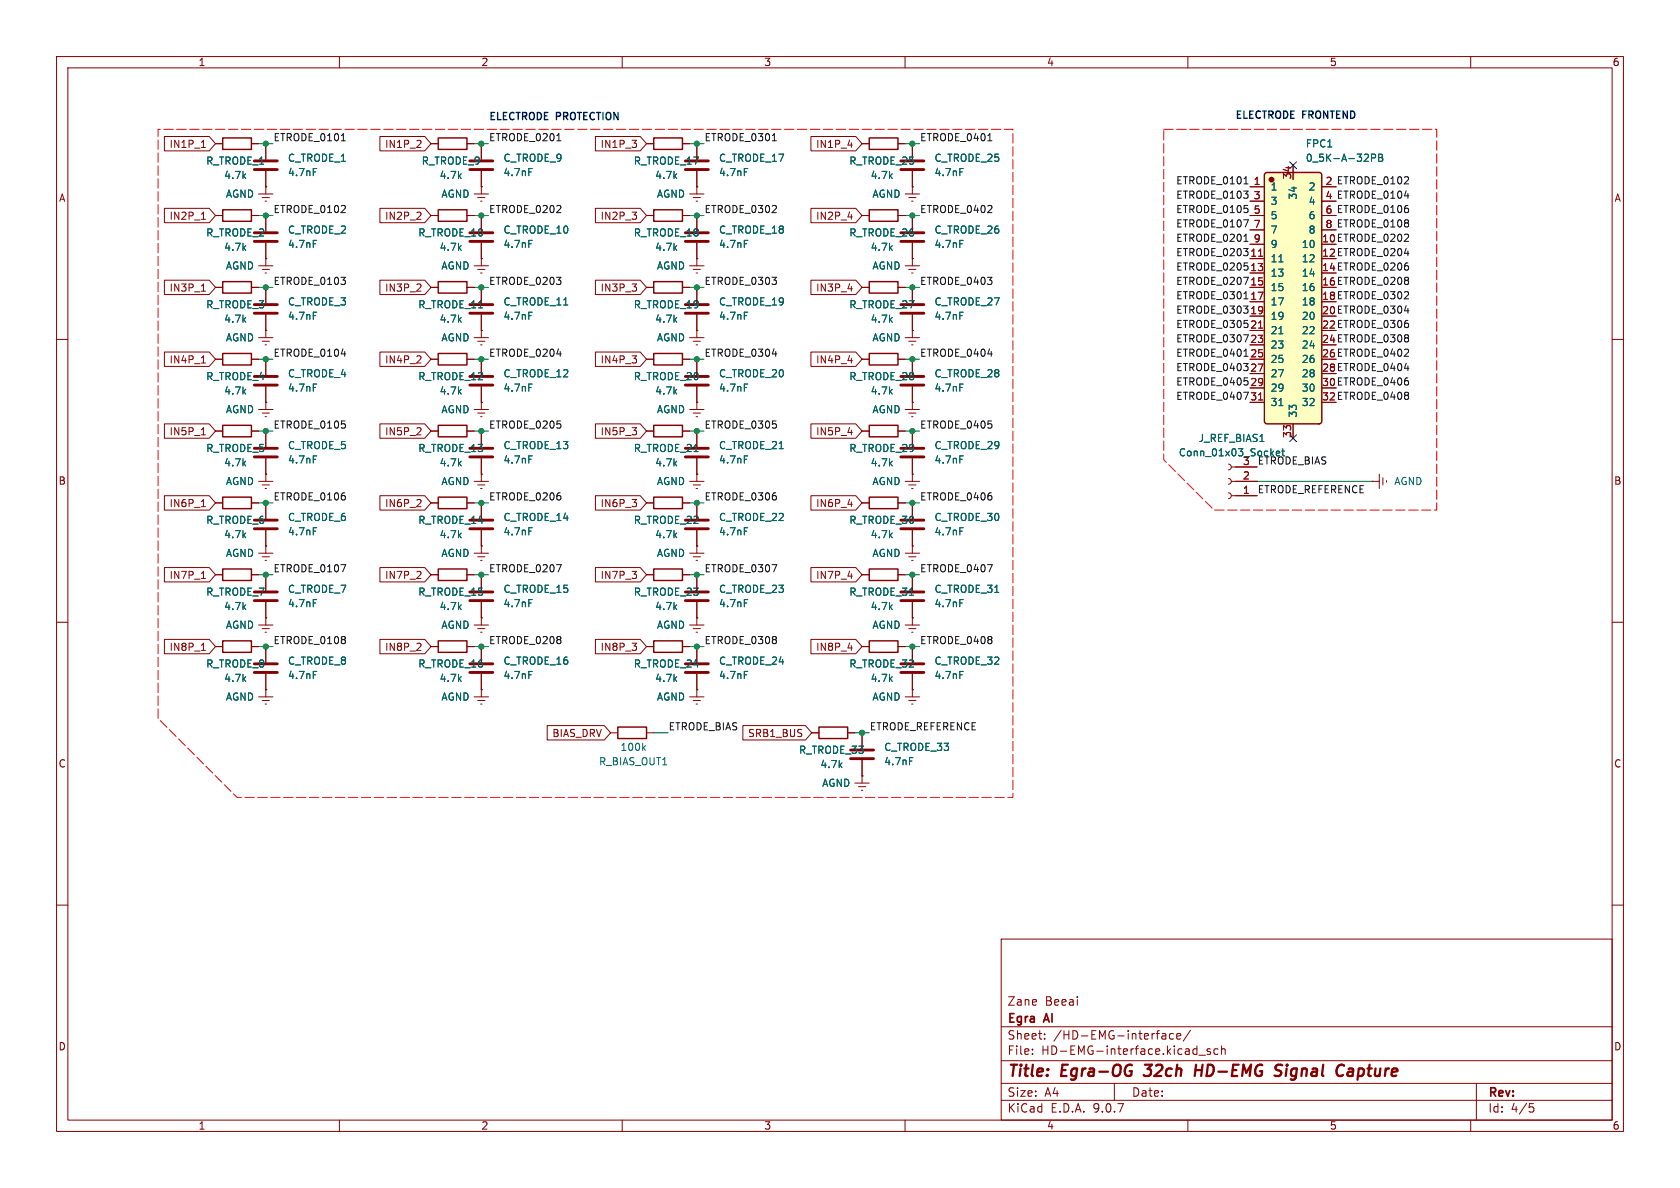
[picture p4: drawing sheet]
<svg xmlns="http://www.w3.org/2000/svg" width="297mm" height="210mm" viewBox="0 0 297 210" stroke-linecap="round" stroke-linejoin="round" font-family="sans-serif">
<g fill="none" stroke="#840000" stroke-width=".18">
<path d="M10 10h277v190h-277zM12 12h273v186h-273zM60 10v2M110 10v2M160 10v2M210 10v2M260 10v2M114.3 25.4h1.3M114.3 38.1h1.3M120.6 25.4h1.3M120.6 38.1h1.3M121.9 34.3h2.6"/>
<path d="M122.6 34.9h1.2M123.1 35.6h.2M123.2 33h.1M123.2 25.4v2.8M123.2 30.2v4.1M123.2 38.1v2.8M160 34.3h2.6M160.7 34.9h1.2M161.2 35.6h.2M161.3 33h.1M161.3 25.4v2.8M161.3 30.2v4.1"/>
<path d="M83.8 47h2.6M84.5 47.6h1.2M85 48.3h.2M85.1 45.7h.1M85.1 45.7v1.3M121.9 47h2.6M122.6 47.6h1.2M123.1 48.3h.2M123.2 45.7h.1M123.2 42.9v4.1M160 47h2.6M160.7 47.6h1.2"/>
<path d="M161.2 48.3h.2M161.3 45.7h.1M161.3 45.7v1.3M10 60h2M285 60h2M76.2 88.9h1.3M82.5 88.9h1.3M83.8 97.8h2.6M84.5 98.4h1.2M85 99.1h.2M85.1 96.5h.1M85.1 96.5v1.3"/>
<path d="M217.2 87.1l.3 .2 .2 .3-.2 .4-.3 .1M217.2 84.6l.3 .1 .2 .4-.2 .3-.3 .2M217.2 82l.3 .2 .2 .4-.2 .3-.3 .2M217.7 85.1h4.5M217.7 87.6h4.5M217.7 82.6h4.5M242.6 85.1h.1M242.6 85.1h1.2M243.8 83.8v2.6M244.5 84.5v1.2M245.1 85v.2M10 110h2"/>
<path d="M38.1 114.3h1.3M44.4 114.3h1.3M45.7 110.5h2.6M46.4 111.1h1.2M46.9 111.8h.2M47 109.2h.1M47 109.2v1.3M83.8 110.5h2.6M84.5 111.1h1.2M85 111.8h.2M85.1 109.2h.1M85.1 109.2v1.3"/>
<path d="M285 110h2M45.7 123.2h2.6M46.4 123.8h1.2M46.9 124.5h.2M47 121.9h.1M47 121.9v1.3M83.8 123.2h2.6M84.5 123.8h1.2M85 124.5h.2M85.1 121.9h.1M85.1 121.9v1.3M10 160h2"/>
<path d="M177 166h108v32h-108zM285 160h2M60 198v2M110 198v2M160 198v2M177 194.5h108M177 191.5h108M177 187.5h108M177 181.5h108M182.5 186.3v.1M182.5 185.5v.1M184.7 183.6v.1"/>
<path d="M184.7 182.8v.1M197 191.5v3M205.5 182.8h.5l.1 .9M206.1 183.1h-.5a.29 .29 0 0 0-.2 .3 .29 .29 0 0 0 .2 .3l.5-.1M207.5 182.8l-.5-.1-.3 .3v.4l.2 .2h.6M208 183.2l.7-.1v-.3l-.5-.1-.2 .2 .1 .7h.6M210 198v2M210.5 182.1l-1.3 2M212 186.5h1.1M214 185.5l-.4-.1-.2 .2 .1 .2 .5 .2v.3h-.6M215.3 185.5l-.4-.1-.3 .3v.4l.1 .2h.6M216 185.5l.2-.1 .3 .1 .1 .9"/>
<path d="M216 184.9v1.5M260 198v2M261 191.5v6.5M270.4 195.1h.7M270.5 195.7h.4l.3 .3-.2 .5-.5 .1"/>
</g>
<path d="M202.2 190l.2 .2M202.4 188.2h1.2M211.3 189.2h1.2M211.5 188.2l-.3 2M226.7 188.3a.85 .85 0 0 0-1.1 .1 .45 .45 0 0 0 .2 .8l.4 .1a.49 .49 0 0 1 .3 .5 .49 .49 0 0 1-.4 .4l-.8-.1M237.3 188.2l.3 .2M239 188.9l-.6 .1M239 189.4h-.5a.4 .4 0 0 0-.3 .4 .4 .4 0 0 0 .2 .4h.5" fill="none" stroke="#840000" stroke-width=".4"/>
<path d="M121.2 28.4h4M121.2 30h4M159.3 28.4h4M159.3 30h4M121.2 41.1h4M121.2 42.7h4" fill="none" stroke="#840000" stroke-width=".51"/>
<path d="M131.6 29.8h.6M169.7 29.8h.6M131.6 42.5h.6M226.6 79.7h.5M226.8 79.3v1.1M225.6 80.2l.6-.2v-.2h-.5l-.1 .6" fill="none" stroke="#006464" stroke-width=".18"/>
<path d="M115.6 24.4h5v2h-5zM115.6 37.1h5v2h-5zM77.5 87.9h5v2h-5zM39.4 113.3h5v2h-5z" fill="none" stroke="#840000" stroke-width=".25"/>
<path d="M223.7 30.6l.2-.1h9.3l.3 .1 .2 .3v43.5a.51 .51 0 0 1-.5 .5h-9.2l-.3-.1-.2-.3v-43.5z" fill="#ffffc2"/>
<circle cx="224.8" cy="31.8" r=".38" fill="#840000" stroke="#840000" stroke-width=".25"/>
<g fill="none" stroke="#840000" stroke-width=".25">
<path d="M39.4 24.4h5v2h-5zM39.4 37.1h5v2h-5zM77.5 24.4h5v2h-5zM77.5 37.1h5v2h-5zM153.7 37.1h5v2h-5zM153.7 24.4h5v2h-5zM223.7 30.6l.2-.1h9.3l.3 .1 .2 .3v43.5a.51 .51 0 0 1-.5 .5h-9.2l-.3-.1-.2-.3v-43.5zM39.4 49.8h5v2h-5zM77.5 49.8h5v2h-5zM115.6 49.8h5v2h-5zM153.7 49.8h5v2h-5zM39.4 75.2h5v2h-5z"/>
<path d="M39.4 62.5h5v2h-5zM77.5 75.2h5v2h-5zM77.5 62.5h5v2h-5zM115.6 75.2h5v2h-5zM115.6 62.5h5v2h-5zM153.7 75.2h5v2h-5zM153.7 62.5h5v2h-5zM39.4 87.9h5v2h-5zM115.6 87.9h5v2h-5zM153.7 87.9h5v2h-5zM39.4 100.6h5v2h-5zM77.5 100.6h5v2h-5z"/>
<path d="M77.5 113.3h5v2h-5zM115.6 113.3h5v2h-5zM115.6 100.6h5v2h-5zM153.7 100.6h5v2h-5zM153.7 113.3h5v2h-5zM109.2 128.5h5.1v2.1h-5.1zM144.8 128.5h5.1v2.1h-5.1z"/>
</g>
<g fill="none" stroke="#840000" stroke-width=".18">
<path d="M29.1 24.1h7.9l1.1 1.3-1.1 1.3h-7.9zM29.1 36.8h7.9l1.1 1.3-1.1 1.3h-7.9zM35.6 38.8h.7M35.6 26.1h.7M38.1 38.1h1.3M38.1 25.4h1.3M44.4 38.1h1.3M44.4 25.4h1.3M45.7 34.3h2.6M46.4 34.9h1.2M46.9 35.6h.2M47 33h.1"/>
<path d="M47 25.4v2.8M47 30.2v4.1M47 38.1v2.8M67.2 36.8h7.9l1.1 1.3-1.1 1.3h-7.9zM67.2 24.1h7.9l1.1 1.3-1.1 1.3h-7.9zM73.6 38.8h.8M73.6 26.1h.8M74.4 24.9v.4M74.4 37.6v.4M76.2 38.1h1.3M76.2 25.4h1.3M82.5 38.1h1.3"/>
<path d="M82.5 25.4h1.3M83.8 34.3h2.6M84.5 34.9h1.2M85 35.6h.2M85.1 33h.1M85.1 25.4v2.8M85.1 30.2v4.1M85.1 38.1v2.8M105.3 36.8h7.9l1.1 1.3-1.1 1.3h-7.9zM105.3 24.1h7.9l1.1 1.3-1.1 1.3h-7.9zM114.3 38.1h1.3M114.3 25.4h1.3"/>
<path d="M120.6 38.1h1.3M120.6 25.4h1.3M123.2 33h.1M123.2 25.4v2.8M123.2 30.2v2.8M123.2 38.1v2.8M143.4 24.1h7.9l1.1 1.3-1.1 1.3h-7.9zM143.4 36.8h7.9l1.1 1.3-1.1 1.3h-7.9zM149.9 25.6h.8M149.9 38.3h.8M152.4 38.1h1.3M152.4 25.4h1.3"/>
<path d="M158.7 38.1h1.3M158.7 25.4h1.3M161.3 33h.1M161.3 25.4v2.8M161.3 30.2v2.8M161.3 38.1v2.8M221 33h2.5M221 35.6h2.5M221 38.1h2.5M228.6 29.2v2.6M233.7 38.1h2.5M29.1 49.5h7.9l1.1 1.3-1.1 1.3h-7.9z"/>
<path d="M35.6 51.5h.7M38.1 50.8h1.3M44.4 50.8h1.3M45.7 47h2.6M45.7 59.7h2.6M46.4 47.6h1.2M46.9 48.3h.2M47 45.7h.1M47 58.4h.1M47 42.9v4.1M47 50.8v2.8M47 55.6v4.1"/>
<path d="M67.2 49.5h7.9l1.1 1.3-1.1 1.3h-7.9zM73.6 51.5h.8M74.4 50.3v.4M76.2 50.8h1.3M82.5 50.8h1.3M83.8 59.7h2.6M85.1 58.4h.1M85.1 45.7h.1M85.1 42.9v2.8M85.1 50.8v2.8M85.1 55.6v4.1M105.3 49.5h7.9l1.1 1.3-1.1 1.3h-7.9z"/>
<path d="M114.3 50.8h1.3M120.6 50.8h1.3M121.9 59.7h2.6M123.2 58.4h.1M123.2 45.7h.1M123.2 42.9v2.8M123.2 50.8v2.8M123.2 55.6v4.1M143.4 49.5h7.9l1.1 1.3-1.1 1.3h-7.9zM149.9 51h.8M152.4 50.8h1.3M158.7 50.8h1.3"/>
<path d="M160 59.7h2.6M161.3 58.4h.1M161.3 45.7h.1M161.3 42.9v2.8M161.3 50.8v2.8M161.3 55.6v4.1M221 40.6h2.5M221 43.2h2.5M221 45.7h2.5M221 48.3h2.5M221 50.8h2.5M221 53.3h2.5"/>
<path d="M221 55.9h2.5M221 58.4h2.5M233.7 40.6h2.5M29.1 62.2h7.9l1.1 1.3-1.1 1.3h-7.9zM29.1 74.9h7.9l1.1 1.3-1.1 1.3h-7.9zM35.6 76.9h.7M35.6 64.2h.7M38.1 63.5h1.3M38.1 76.2h1.3M44.4 63.5h1.3M44.4 76.2h1.3M45.7 72.4h2.6"/>
<path d="M46.4 60.3h1.2M46.4 73h1.2M46.9 61h.2M46.9 73.7h.2M47 71.1h.1M47 63.5v2.8M47 68.3v4.1M47 76.2v2.8M67.2 74.9h7.9l1.1 1.3-1.1 1.3h-7.9zM67.2 62.2h7.9l1.1 1.3-1.1 1.3h-7.9zM73.6 76.9h.8M73.6 64.2h.8"/>
<path d="M74.4 75.7v.4M74.4 63v.4M76.2 63.5h1.3M76.2 76.2h1.3M82.5 63.5h1.3M82.5 76.2h1.3M83.8 72.4h2.6M84.5 60.3h1.2M84.5 73h1.2M85 61h.2M85 73.7h.2M85.1 71.1h.1"/>
<path d="M85.1 63.5v2.8M85.1 68.3v4.1M85.1 76.2v2.8M105.3 74.9h7.9l1.1 1.3-1.1 1.3h-7.9zM105.3 62.2h7.9l1.1 1.3-1.1 1.3h-7.9zM114.3 63.5h1.3M114.3 76.2h1.3M120.6 63.5h1.3M120.6 76.2h1.3M121.9 72.4h2.6M122.6 60.3h1.2M122.6 73h1.2"/>
<path d="M123.1 61h.2M123.1 73.7h.2M123.2 71.1h.1M123.2 63.5v2.8M123.2 68.3v4.1M123.2 76.2v2.8M143.4 74.9h7.9l1.1 1.3-1.1 1.3h-7.9zM143.4 62.2h7.9l1.1 1.3-1.1 1.3h-7.9zM149.9 76.4h.8M149.9 63.7h.8M152.4 63.5h1.3M152.4 76.2h1.3"/>
<path d="M158.7 63.5h1.3M158.7 76.2h1.3M160 72.4h2.6M160.7 60.3h1.2M160.7 73h1.2M161.2 61h.2M161.2 73.7h.2M161.3 71.1h.1M161.3 63.5v2.8M161.3 68.3v4.1M161.3 76.2v2.8M221 61h2.5"/>
<path d="M221 63.5h2.5M221 66h2.5M221 68.6h2.5M221 71.1h2.5M228.6 74.9v2.6M29.1 87.6h7.9l1.1 1.3-1.1 1.3h-7.9zM35.6 89.6h.7M38.1 88.9h1.3M44.4 88.9h1.3M45.7 97.8h2.6M45.7 85.1h2.6M46.4 98.4h1.2"/>
<path d="M46.4 85.7h1.2M46.9 99.1h.2M46.9 86.4h.2M47 96.5h.1M47 83.8h.1M47 81v4.1M47 88.9v2.8M47 93.7v4.1M67.2 87.6h7.9l1.1 1.3-1.1 1.3h-7.9zM73.6 89.6h.8M74.4 88.4v.4M76.2 88.9h1.3"/>
<path d="M82.5 88.9h1.3M83.8 85.1h2.6M84.5 85.7h1.2M85 86.4h.2M85.1 83.8h.1M85.1 96.5h.1M85.1 81v4.1M85.1 88.9v2.8M85.1 93.7v2.8M105.3 87.6h7.9l1.1 1.3-1.1 1.3h-7.9zM114.3 88.9h1.3M120.6 88.9h1.3"/>
<path d="M121.9 97.8h2.6M121.9 85.1h2.6M122.6 98.4h1.2M122.6 85.7h1.2M123.1 99.1h.2M123.1 86.4h.2M123.2 96.5h.1M123.2 83.8h.1M123.2 81v4.1M123.2 88.9v2.8M123.2 93.7v4.1M143.4 87.6h7.9l1.1 1.3-1.1 1.3h-7.9z"/>
<path d="M149.9 89.1h.8M152.4 88.9h1.3M158.7 88.9h1.3M160 97.8h2.6M160 85.1h2.6M160.7 98.4h1.2M160.7 85.7h1.2M161.2 99.1h.2M161.2 86.4h.2M161.3 96.5h.1M161.3 83.8h.1M161.3 81v4.1"/>
<path d="M161.3 88.9v2.8M161.3 93.7v4.1M218.4 85.1h3.8M218.4 87.6h3.8M218.4 82.6h3.8M29.1 100.3h7.9l1.1 1.3-1.1 1.3h-7.9zM29.1 113h7.9l1.1 1.3-1.1 1.3h-7.9zM35.6 102.3h.7M35.6 115h.7M38.1 101.6h1.3M38.1 114.3h1.3M44.4 101.6h1.3"/>
<path d="M44.4 114.3h1.3M47 109.2h.1M47 101.6v2.8M47 106.4v2.8M47 114.3v2.8M47 119.1v2.8M67.2 100.3h7.9l1.1 1.3-1.1 1.3h-7.9zM67.2 113h7.9l1.1 1.3-1.1 1.3h-7.9zM73.6 102.3h.8M73.6 115h.8M74.4 101.1v.4M74.4 113.8v.4"/>
<path d="M76.2 101.6h1.3M76.2 114.3h1.3M82.5 101.6h1.3M82.5 114.3h1.3M85.1 109.2h.1M85.1 101.6v2.8M85.1 106.4v2.8M85.1 114.3v2.8M85.1 119.1v2.8M105.3 113h7.9l1.1 1.3-1.1 1.3h-7.9zM105.3 100.3h7.9l1.1 1.3-1.1 1.3h-7.9zM114.3 101.6h1.3"/>
<path d="M114.3 114.3h1.3M120.6 101.6h1.3M120.6 114.3h1.3M121.9 110.5h2.6M122.6 111.1h1.2M123.1 111.8h.2M123.2 109.2h.1M123.2 101.6v2.8M123.2 106.4v4.1M123.2 114.3v2.8M123.2 119.1v4.1M143.4 100.3h7.9l1.1 1.3-1.1 1.3h-7.9z"/>
<path d="M143.4 113h7.9l1.1 1.3-1.1 1.3h-7.9zM149.9 101.8h.8M149.9 114.5h.8M152.4 101.6h1.3M152.4 114.3h1.3M158.7 101.6h1.3M158.7 114.3h1.3M160 110.5h2.6M160.7 111.1h1.2M161.2 111.8h.2M161.3 109.2h.1M161.3 101.6v2.8"/>
<path d="M161.3 106.4v4.1M161.3 114.3v2.8M161.3 119.1v4.1M47 121.9h.1M85.1 121.9h.1M96.7 128.3h10.1l1.1 1.2-1.1 1.3h-10.1zM107.9 129.5h1.3M114.3 129.5h1.3M121.9 123.2h2.6M122.6 123.8h1.2M123.1 124.5h.2M123.2 121.9h.1"/>
<path d="M131.3 128.3h11.1l1.1 1.2-1.1 1.3h-11.1zM143.5 129.5h1.3M149.9 129.5h1.2M151.1 138.4h2.6M151.8 139.1h1.2M152.3 139.7h.2M152.4 137.2h.1M152.4 129.5v2.8M152.4 134.4v4M160 123.2h2.6M160.7 123.8h1.2M161.2 124.5h.2"/>
<path d="M161.3 121.9h.1"/>
</g>
<g fill="none" stroke="#006464" stroke-width=".18">
<path d="M55.4 29.8h.6M93.5 29.8h.6M131.6 29.8h.6M169.7 29.8h.6M242.5 27.9h.6l.1-.2-.1-.3-.6-.2v1.3M243.7 27.2h.5l.2 .3-.2 .4 .2 .1 .1 .3-.3 .2h-.5zM243.7 27.9h.5M55.4 42.5h.6M55.4 55.2h.6M93.5 42.5h.6M93.5 55.2h.6M131.6 42.5h.6"/>
<path d="M131.6 55.2h.6M169.7 42.5h.6M169.7 55.2h.6M226.1 46.3h.7M226.1 59h.7M55.4 67.9h.6M93.5 67.9h.6M131.6 67.9h.6M169.7 67.9h.6M226.1 71.7h.7M226.6 79.7h.5M226.8 79.3v1.1"/>
<path d="M55.4 93.3h.6M55.4 80.6h.6M93.5 93.3h.6M93.5 80.6h.6M131.6 93.3h.6M131.6 80.6h.6M169.7 93.3h.6M169.7 80.6h.6M225.6 80.2l.6-.2v-.2h-.5l-.1 .6M55.4 118.7h.6M55.4 106h.6M93.5 118.7h.6"/>
<path d="M93.5 106h.6M131.6 118.7h.6M131.6 106h.6M169.7 118.7h.6M169.7 106h.6M113.7 132.2l.4 .5M114.1 131.8l-.5 .5M160.8 133.9h.6"/>
</g>
<path d="M222.5 45.3h.7M222.5 58h.7M222.5 70.7h.7" fill="none" stroke="#a90000" stroke-width=".18"/>
<g fill="none" stroke="#840000" stroke-width=".51">
<path d="M45 28.4h4M45 30h4M83.1 28.4h4M83.1 30h4M45 41.1h4M45 42.7h4M45 53.8h4M45 55.4h4M83.1 41.1h4M83.1 42.7h4M83.1 53.8h4M83.1 55.4h4"/>
<path d="M121.2 53.8h4M121.2 55.4h4M159.3 41.1h4M159.3 42.7h4M159.3 53.8h4M159.3 55.4h4M45 79.2h4M45 66.5h4M45 68.1h4M83.1 79.2h4M83.1 66.5h4M83.1 68.1h4"/>
<path d="M121.2 79.2h4M121.2 66.5h4M121.2 68.1h4M159.3 79.2h4M159.3 66.5h4M159.3 68.1h4M45 91.9h4M45 93.5h4M45 80.8h4M83.1 91.9h4M83.1 93.5h4M83.1 80.8h4"/>
<path d="M121.2 91.9h4M121.2 93.5h4M121.2 80.8h4M159.3 91.9h4M159.3 93.5h4M159.3 80.8h4M45 117.3h4M45 118.9h4M45 104.6h4M45 106.2h4M83.1 117.3h4M83.1 118.9h4"/>
<path d="M83.1 104.6h4M83.1 106.2h4M121.2 117.3h4M121.2 118.9h4M121.2 104.6h4M121.2 106.2h4M159.3 117.3h4M159.3 118.9h4M159.3 104.6h4M159.3 106.2h4M150.4 132.6h4M150.4 134.1h4"/>
</g>
<path d="M205.7 22.9h48.3v67.3h-39.4l-8.9-8.9v-58.4M27.9 127v-104.1h151.2v118.1h-137.2l-14-14" fill="none" stroke="#f00" stroke-width=".18" stroke-dasharray="1.7 .6"/>
<g fill="none" stroke="#0f0f0f" stroke-width=".18">
<path d="M60.3 24.9h.8M98.4 24.9h.8M136.5 24.9h.8M174.6 24.9h.8M219.9 38.9h.8l-.5 1.2M219.9 32.5h.7M248.3 34.6h.8M219.9 49h.8l-.5 1.3M219.9 59.2h.8l-.5 1.2M219.9 52.8h.7M219.9 42.7h.7M248.3 54.9h.8"/>
<path d="M248.3 44.8h.8M60.3 62.6h.8M98.4 62.6h.8M136.5 62.6h.8M174.6 62.6h.8M219.9 69.3h.8l-.5 1.3M219.9 63h.7M248.3 65.1h.8M60.3 99.8h.8l-.5 1.3M98.4 99.8h.8l-.5 1.3M136.5 99.8h.8l-.5 1.3M174.6 99.8h.8l-.5 1.3"/>
</g>
<g fill="none" stroke="#009600" stroke-width=".18">
<path d="M45.7 25.4h2.6M45.7 38.1h2.6M83.8 25.4h2.6M83.8 38.1h2.6M121.9 25.4h2.6M121.9 38.1h2.6M160 25.4h2.6M160 38.1h2.6M45.7 50.8h2.6M83.8 50.8h2.6M121.9 50.8h2.6M160 50.8h2.6"/>
<path d="M45.7 63.5h2.6M45.7 76.2h2.6M83.8 63.5h2.6M83.8 76.2h2.6M121.9 63.5h2.6M121.9 76.2h2.6M160 63.5h2.6M160 76.2h2.6M45.7 88.9h2.6M83.8 88.9h2.6M121.9 88.9h2.6M160 88.9h2.6"/>
<path d="M222.2 85.1h20.4M45.7 114.3h2.6M45.7 101.6h2.6M83.8 114.3h2.6M83.8 101.6h2.6M121.9 114.3h2.6M121.9 101.6h2.6M160 114.3h2.6M160 101.6h2.6M115.6 129.5h2.5M151.1 129.5h2.6"/>
</g>
<path d="M228 28.6l1.2 1.2M229.2 28.6l-1.2 1.2M228 76.9l1.2 1.2M229.2 76.9l-1.2 1.2" fill="none" stroke="#000084" stroke-width=".18"/>
<g fill="#009600" stroke="#009600" stroke-width=".18">
<circle cx="123.2" cy="38.1" r=".46"/>
<circle cx="123.2" cy="50.8" r=".46"/>
<circle cx="123.2" cy="76.2" r=".46"/>
<circle cx="123.2" cy="88.9" r=".46"/>
<circle cx="161.3" cy="88.9" r=".46"/>
<circle cx="161.3" cy="76.2" r=".46"/>
<circle cx="161.3" cy="63.5" r=".46"/>
<circle cx="123.2" cy="63.5" r=".46"/>
<circle cx="161.3" cy="101.6" r=".46"/>
<circle cx="161.3" cy="114.3" r=".46"/>
<circle cx="123.2" cy="25.4" r=".46"/>
<circle cx="85.1" cy="50.8" r=".46"/>
<circle cx="85.1" cy="63.5" r=".46"/>
<circle cx="85.1" cy="25.4" r=".46"/>
<circle cx="85.1" cy="38.1" r=".46"/>
<circle cx="161.3" cy="50.8" r=".46"/>
<circle cx="161.3" cy="38.1" r=".46"/>
<circle cx="161.3" cy="25.4" r=".46"/>
<circle cx="85.1" cy="101.6" r=".46"/>
<circle cx="123.2" cy="114.3" r=".46"/>
<circle cx="85.1" cy="114.3" r=".46"/>
<circle cx="123.2" cy="101.6" r=".46"/>
<circle cx="47" cy="38.1" r=".46"/>
<circle cx="47" cy="25.4" r=".46"/>
<circle cx="47" cy="101.6" r=".46"/>
<circle cx="85.1" cy="88.9" r=".46"/>
<circle cx="47" cy="114.3" r=".46"/>
<circle cx="47" cy="88.9" r=".46"/>
<circle cx="47" cy="76.2" r=".46"/>
<circle cx="47" cy="50.8" r=".46"/>
<circle cx="47" cy="63.5" r=".46"/>
<circle cx="85.1" cy="76.2" r=".46"/>
<circle cx="152.4" cy="129.5" r=".46"/>
</g>
<g font-size="2.8" fill="#840000">
<text x="178" y="190.9">Title:</text>
<text x="187.7" y="190.9">Egra-OG</text>
<text x="203.2" y="190.9">32ch</text>
<text x="212.9" y="190.9">HD-EMG</text>
<text x="227.9" y="190.9">Signal</text>
<text x="239.5" y="190.9">Capture</text>
</g>
<g font-size="2.1" fill="#840000">
<text x="178" y="178">Zane</text>
<text x="184.7" y="178">Beeai</text>
<text x="178" y="184">Sheet:</text>
<text x="178" y="181.2">Egra</text>
<text x="184.7" y="181.2">AI</text>
<text x="186.2" y="184">/HD-EMG-interface/</text>
<text x="178" y="186.7">File:</text>
<text x="184.1" y="186.7">HD-EMG-interface.kicad_sch</text>
<text x="178" y="196.9">KiCad</text>
<text x="178" y="194.1">Size:</text>
<text x="184.7" y="194.1">A4</text>
<text x="185.7" y="196.9">E.D.A.</text>
<text x="193.3" y="196.9">9.0.7</text>
<text x="200" y="194.1">Date:</text>
<text x="263" y="194.3">Rev:</text>
<text x="263" y="196.9">Id:</text>
<text x="267.1" y="196.9">4/5</text>
</g>
<g font-size="1.8" fill="#840000">
<text x="35" y="11.9">1</text>
<text x="85" y="11.9">2</text>
<text x="135" y="11.9">3</text>
<text x="185" y="11.9">4</text>
<text x="235" y="11.9">5</text>
<text x="285" y="11.9">6</text>
<text x="29.9" y="26.4">IN1P_1</text>
<text x="68" y="26.4">IN1P_2</text>
<text x="106.1" y="26.4">IN1P_3</text>
<text x="144.2" y="26.4">IN1P_4</text>
<text x="10.3" y="35.9">A</text>
<text x="234.2" y="32.8">2 ETRODE_0102</text>
<text x="234.2" y="35.3">4 ETRODE_0104</text>
<text x="285.3" y="35.9">A</text>
<text x="29.9" y="39.1">IN2P_1</text>
<text x="68" y="39.1">IN2P_2</text>
<text x="106.1" y="39.1">IN2P_3</text>
<text x="144.2" y="39.1">IN2P_4</text>
<text x="233.6" y="42.9">10 ETRODE_0202</text>
<text x="233.6" y="45.5">12 ETRODE_0204</text>
<text x="29.9" y="51.8">IN3P_1</text>
<text x="68" y="51.8">IN3P_2</text>
<text x="106.1" y="51.8">IN3P_3</text>
<text x="144.2" y="51.8">IN3P_4</text>
<text x="233.6" y="48">14 ETRODE_0206</text>
<text x="233.6" y="50.5">16 ETRODE_0208</text>
<text x="233.6" y="53.1">18 ETRODE_0302</text>
<text x="233.6" y="55.6">20 ETRODE_0304</text>
<text x="233.6" y="58.2">22 ETRODE_0306</text>
<text x="29.9" y="64.5">IN4P_1</text>
<text x="68" y="64.5">IN4P_2</text>
<text x="106.1" y="64.5">IN4P_3</text>
<text x="144.2" y="64.5">IN4P_4</text>
<text x="233.6" y="60.7">24 ETRODE_0308</text>
<text x="233.6" y="63.2">26 ETRODE_0402</text>
<text x="233.6" y="65.8">28 ETRODE_0404</text>
<text x="233.6" y="68.3">30 ETRODE_0406</text>
<text x="233.6" y="70.9">32 ETRODE_0408</text>
<text x="29.9" y="77.2">IN5P_1</text>
<text x="68" y="77.2">IN5P_2</text>
<text x="106.1" y="77.2">IN5P_3</text>
<text x="144.2" y="77.2">IN5P_4</text>
<text x="10.3" y="85.9">B</text>
<text x="29.9" y="89.9">IN6P_1</text>
<text x="68" y="89.9">IN6P_2</text>
<text x="106.1" y="89.9">IN6P_3</text>
<text x="144.2" y="89.9">IN6P_4</text>
<text x="285.3" y="85.9">B</text>
<text x="29.9" y="102.6">IN7P_1</text>
<text x="68" y="102.6">IN7P_2</text>
<text x="106.1" y="102.6">IN7P_3</text>
<text x="144.2" y="102.6">IN7P_4</text>
<text x="29.9" y="115.3">IN8P_1</text>
<text x="68" y="115.3">IN8P_2</text>
<text x="106.1" y="115.3">IN8P_3</text>
<text x="144.2" y="115.3">IN8P_4</text>
<text x="97.5" y="130.5">BIAS_DRV</text>
<text x="132.1" y="130.5">SRB1_BUS</text>
<text x="10.3" y="135.9">C</text>
<text x="285.3" y="135.9">C</text>
<text x="10.3" y="185.9">D</text>
<text x="285.3" y="185.9">D</text>
<text x="35" y="199.9">1</text>
<text x="85" y="199.9">2</text>
<text x="135" y="199.9">3</text>
<text x="185" y="199.9">4</text>
<text x="235" y="199.9">5</text>
<text x="285" y="199.9">6</text>
</g>
<g font-size="1.8" fill="#0000c2">
<text x="86.3" y="21.6">ELECTRODE PROTECTION</text>
<text x="218.2" y="21.3">ELECTRODE FRONTEND</text>
</g>
<g font-size="1.8" fill="#006464">
<text x="36.4" y="29.3">R_TRODE_1</text>
<text x="50.8" y="28.8">C_TRODE_1</text>
<text x="74.5" y="29.3">R_TRODE_9</text>
<text x="88.9" y="28.8">C_TRODE_9</text>
<text x="111.9" y="29.3">R_TRODE_17</text>
<text x="127" y="28.8">C_TRODE_17</text>
<text x="150" y="29.3">R_TRODE_25</text>
<text x="165.1" y="28.8">C_TRODE_25</text>
<text x="230.8" y="26.3">FPC1</text>
<text x="230.8" y="28.8">0_5K-A-32PB</text>
<text x="39.5" y="31.9">4.7k</text>
<text x="39.8" y="35.2">AGND</text>
<text x="50.8" y="31.3">4.7nF</text>
<text x="77.6" y="31.9">4.7k</text>
<text x="77.9" y="35.2">AGND</text>
<text x="88.9" y="31.3">4.7nF</text>
<text x="115.7" y="31.9">4.7k</text>
<text x="116" y="35.2">AGND</text>
<text x="127" y="31.3">4.7nF</text>
<text x="153.8" y="31.9">4.7k</text>
<text x="154.1" y="35.2">AGND</text>
<text x="165.1" y="31.3">4.7nF</text>
<text x="224.5" y="33.9">1</text>
<text x="229.5" y="35.4" transform="rotate(-90 229.5 35.4)">34</text>
<text x="231.3" y="33.9">2</text>
<text x="50.8" y="41.5">C_TRODE_2</text>
<text x="88.9" y="41.5">C_TRODE_10</text>
<text x="127" y="41.5">C_TRODE_18</text>
<text x="165.1" y="41.5">C_TRODE_26</text>
<text x="224.5" y="36.4">3</text>
<text x="224.5" y="39">5</text>
<text x="224.5" y="41.5">7</text>
<text x="231.3" y="36.4">4</text>
<text x="231.3" y="39">6</text>
<text x="231.3" y="41.5">8</text>
<text x="36.4" y="42">R_TRODE_2</text>
<text x="39.5" y="44.6">4.7k</text>
<text x="39.8" y="47.9">AGND</text>
<text x="50.8" y="44">4.7nF</text>
<text x="73.8" y="42">R_TRODE_10</text>
<text x="77.6" y="44.6">4.7k</text>
<text x="77.9" y="47.9">AGND</text>
<text x="88.9" y="44">4.7nF</text>
<text x="111.9" y="42">R_TRODE_18</text>
<text x="115.7" y="44.6">4.7k</text>
<text x="116" y="47.9">AGND</text>
<text x="127" y="44">4.7nF</text>
<text x="150" y="42">R_TRODE_26</text>
<text x="153.8" y="44.6">4.7k</text>
<text x="154.1" y="47.9">AGND</text>
<text x="165.1" y="44">4.7nF</text>
<text x="224.5" y="44">9</text>
<text x="224.5" y="46.6">11</text>
<text x="230" y="44">10</text>
<text x="230" y="46.6">12</text>
<text x="224.5" y="49.1">13</text>
<text x="224.5" y="51.7">15</text>
<text x="230" y="49.1">14</text>
<text x="230" y="51.7">16</text>
<text x="36.4" y="54.7">R_TRODE_3</text>
<text x="39.5" y="57.3">4.7k</text>
<text x="50.8" y="54.2">C_TRODE_3</text>
<text x="50.8" y="56.7">4.7nF</text>
<text x="73.8" y="54.7">R_TRODE_11</text>
<text x="77.6" y="57.3">4.7k</text>
<text x="88.9" y="54.2">C_TRODE_11</text>
<text x="88.9" y="56.7">4.7nF</text>
<text x="111.9" y="54.7">R_TRODE_19</text>
<text x="115.7" y="57.3">4.7k</text>
<text x="127" y="54.2">C_TRODE_19</text>
<text x="127" y="56.7">4.7nF</text>
<text x="150" y="54.7">R_TRODE_27</text>
<text x="153.8" y="57.3">4.7k</text>
<text x="165.1" y="54.2">C_TRODE_27</text>
<text x="165.1" y="56.7">4.7nF</text>
<text x="224.5" y="54.2">17</text>
<text x="224.5" y="56.7">19</text>
<text x="224.5" y="59.3">21</text>
<text x="230" y="54.2">18</text>
<text x="230" y="56.7">20</text>
<text x="230" y="59.3">22</text>
<text x="39.8" y="60.6">AGND</text>
<text x="77.9" y="60.6">AGND</text>
<text x="116" y="60.6">AGND</text>
<text x="154.1" y="60.6">AGND</text>
<text x="224.5" y="61.8">23</text>
<text x="224.5" y="64.4">25</text>
<text x="230" y="61.8">24</text>
<text x="230" y="64.4">26</text>
<text x="36.4" y="67.4">R_TRODE_4</text>
<text x="39.5" y="70">4.7k</text>
<text x="50.8" y="66.9">C_TRODE_4</text>
<text x="50.8" y="69.4">4.7nF</text>
<text x="73.8" y="67.4">R_TRODE_12</text>
<text x="77.6" y="70">4.7k</text>
<text x="88.9" y="66.9">C_TRODE_12</text>
<text x="88.9" y="69.4">4.7nF</text>
<text x="111.9" y="67.4">R_TRODE_20</text>
<text x="115.7" y="70">4.7k</text>
<text x="127" y="66.9">C_TRODE_20</text>
<text x="127" y="69.4">4.7nF</text>
<text x="150" y="67.4">R_TRODE_28</text>
<text x="153.8" y="70">4.7k</text>
<text x="165.1" y="66.9">C_TRODE_28</text>
<text x="165.1" y="69.4">4.7nF</text>
<text x="224.5" y="66.9">27</text>
<text x="224.5" y="69.4">29</text>
<text x="224.5" y="72">31</text>
<text x="230" y="66.9">28</text>
<text x="230" y="69.4">30</text>
<text x="230" y="72">32</text>
<text x="39.8" y="73.3">AGND</text>
<text x="77.9" y="73.3">AGND</text>
<text x="116" y="73.3">AGND</text>
<text x="154.1" y="73.3">AGND</text>
<text x="229.5" y="73.9" transform="rotate(-90 229.5 73.9)">33</text>
<text x="36.4" y="80.1">R_TRODE_5</text>
<text x="39.5" y="82.7">4.7k</text>
<text x="50.8" y="79.6">C_TRODE_5</text>
<text x="50.8" y="82.1">4.7nF</text>
<text x="73.8" y="80.1">R_TRODE_13</text>
<text x="77.6" y="82.7">4.7k</text>
<text x="88.9" y="79.6">C_TRODE_13</text>
<text x="88.9" y="82.1">4.7nF</text>
<text x="111.9" y="80.1">R_TRODE_21</text>
<text x="115.7" y="82.7">4.7k</text>
<text x="127" y="79.6">C_TRODE_21</text>
<text x="127" y="82.1">4.7nF</text>
<text x="150" y="80.1">R_TRODE_29</text>
<text x="153.8" y="82.7">4.7k</text>
<text x="165.1" y="79.6">C_TRODE_29</text>
<text x="165.1" y="82.1">4.7nF</text>
<text x="208.3" y="80.9">Conn_01x03_Socket</text>
<text x="211.8" y="78.3">J_REF_BIAS1</text>
<text x="222.2" y="82.2">ETRODE_BIAS</text>
<text x="39.8" y="86">AGND</text>
<text x="77.9" y="86">AGND</text>
<text x="116" y="86">AGND</text>
<text x="154.1" y="86">AGND</text>
<text x="246.4" y="86">AGND</text>
<text x="36.4" y="92.8">R_TRODE_6</text>
<text x="39.5" y="95.4">4.7k</text>
<text x="50.8" y="92.3">C_TRODE_6</text>
<text x="50.8" y="94.8">4.7nF</text>
<text x="73.8" y="92.8">R_TRODE_14</text>
<text x="77.6" y="95.4">4.7k</text>
<text x="88.9" y="92.3">C_TRODE_14</text>
<text x="88.9" y="94.8">4.7nF</text>
<text x="111.9" y="92.8">R_TRODE_22</text>
<text x="115.7" y="95.4">4.7k</text>
<text x="127" y="92.3">C_TRODE_22</text>
<text x="127" y="94.8">4.7nF</text>
<text x="150" y="92.8">R_TRODE_30</text>
<text x="153.8" y="95.4">4.7k</text>
<text x="165.1" y="92.3">C_TRODE_30</text>
<text x="165.1" y="94.8">4.7nF</text>
<text x="39.8" y="98.7">AGND</text>
<text x="77.9" y="98.7">AGND</text>
<text x="116" y="98.7">AGND</text>
<text x="154.1" y="98.7">AGND</text>
<text x="36.4" y="105.5">R_TRODE_7</text>
<text x="50.8" y="105">C_TRODE_7</text>
<text x="50.8" y="107.5">4.7nF</text>
<text x="73.8" y="105.5">R_TRODE_15</text>
<text x="88.9" y="105">C_TRODE_15</text>
<text x="88.9" y="107.5">4.7nF</text>
<text x="111.9" y="105.5">R_TRODE_23</text>
<text x="127" y="105">C_TRODE_23</text>
<text x="127" y="107.5">4.7nF</text>
<text x="150" y="105.5">R_TRODE_31</text>
<text x="165.1" y="105">C_TRODE_31</text>
<text x="165.1" y="107.5">4.7nF</text>
<text x="39.5" y="108.1">4.7k</text>
<text x="39.8" y="111.4">AGND</text>
<text x="77.6" y="108.1">4.7k</text>
<text x="77.9" y="111.4">AGND</text>
<text x="115.7" y="108.1">4.7k</text>
<text x="116" y="111.4">AGND</text>
<text x="153.8" y="108.1">4.7k</text>
<text x="154.1" y="111.4">AGND</text>
<text x="36.4" y="118.2">R_TRODE_8</text>
<text x="50.8" y="117.7">C_TRODE_8</text>
<text x="73.8" y="118.2">R_TRODE_16</text>
<text x="88.9" y="117.7">C_TRODE_16</text>
<text x="111.9" y="118.2">R_TRODE_24</text>
<text x="127" y="117.7">C_TRODE_24</text>
<text x="150" y="118.2">R_TRODE_32</text>
<text x="165.1" y="117.7">C_TRODE_32</text>
<text x="39.5" y="120.8">4.7k</text>
<text x="39.8" y="124.1">AGND</text>
<text x="50.8" y="120.2">4.7nF</text>
<text x="77.6" y="120.8">4.7k</text>
<text x="77.9" y="124.1">AGND</text>
<text x="88.9" y="120.2">4.7nF</text>
<text x="115.7" y="120.8">4.7k</text>
<text x="116" y="124.1">AGND</text>
<text x="127" y="120.2">4.7nF</text>
<text x="153.8" y="120.8">4.7k</text>
<text x="154.1" y="124.1">AGND</text>
<text x="165.1" y="120.2">4.7nF</text>
<text x="105.8" y="135.5">R_BIAS_OUT1</text>
<text x="109.6" y="132.9">100k</text>
<text x="141.2" y="133.5">R_TRODE_33</text>
<text x="144.9" y="136">4.7k</text>
<text x="156.2" y="132.9">C_TRODE_33</text>
<text x="156.2" y="135.5">4.7nF</text>
<text x="145.2" y="139.3">AGND</text>
</g>
<g font-size="1.8" fill="#0f0f0f">
<text x="48.3" y="25.1">ETRODE_0101</text>
<text x="86.4" y="25.1">ETRODE_0201</text>
<text x="124.5" y="25.1">ETRODE_0301</text>
<text x="162.6" y="25.1">ETRODE_0401</text>
<text x="207.8" y="35.2">ETRODE_0103</text>
<text x="207.8" y="32.7">ETRODE_0101</text>
<text x="48.3" y="37.8">ETRODE_0102</text>
<text x="86.4" y="37.8">ETRODE_0202</text>
<text x="124.5" y="37.8">ETRODE_0302</text>
<text x="162.6" y="37.8">ETRODE_0402</text>
<text x="207.8" y="37.8">ETRODE_0105</text>
<text x="207.8" y="40.3">ETRODE_0107</text>
<text x="234.2" y="37.8">6 ETRODE_0106</text>
<text x="234.2" y="40.4">8 ETRODE_0108</text>
<text x="207.8" y="42.8">ETRODE_0201</text>
<text x="207.8" y="45.4">ETRODE_0203</text>
<text x="207.8" y="47.9">ETRODE_0205</text>
<text x="48.3" y="50.5">ETRODE_0103</text>
<text x="86.4" y="50.5">ETRODE_0203</text>
<text x="124.5" y="50.5">ETRODE_0303</text>
<text x="162.6" y="50.5">ETRODE_0403</text>
<text x="207.8" y="50.5">ETRODE_0207</text>
<text x="207.8" y="53">ETRODE_0301</text>
<text x="207.8" y="58.1">ETRODE_0305</text>
<text x="207.8" y="55.5">ETRODE_0303</text>
<text x="48.3" y="63.2">ETRODE_0104</text>
<text x="86.4" y="63.2">ETRODE_0204</text>
<text x="124.5" y="63.2">ETRODE_0304</text>
<text x="162.6" y="63.2">ETRODE_0404</text>
<text x="207.8" y="60.6">ETRODE_0307</text>
<text x="207.8" y="65.7">ETRODE_0403</text>
<text x="207.8" y="63.2">ETRODE_0401</text>
<text x="207.8" y="68.2">ETRODE_0405</text>
<text x="207.8" y="70.8">ETRODE_0407</text>
<text x="48.3" y="75.9">ETRODE_0105</text>
<text x="86.4" y="75.9">ETRODE_0205</text>
<text x="124.5" y="75.9">ETRODE_0305</text>
<text x="162.6" y="75.9">ETRODE_0405</text>
<text x="48.3" y="88.6">ETRODE_0106</text>
<text x="86.4" y="88.6">ETRODE_0206</text>
<text x="124.5" y="88.6">ETRODE_0306</text>
<text x="162.6" y="88.6">ETRODE_0406</text>
<text x="222.2" y="87.3">ETRODE_REFERENCE</text>
<text x="48.3" y="101.3">ETRODE_0107</text>
<text x="86.4" y="101.3">ETRODE_0207</text>
<text x="124.5" y="101.3">ETRODE_0307</text>
<text x="162.6" y="101.3">ETRODE_0407</text>
<text x="48.3" y="114">ETRODE_0108</text>
<text x="86.4" y="114">ETRODE_0208</text>
<text x="124.5" y="114">ETRODE_0308</text>
<text x="162.6" y="114">ETRODE_0408</text>
<text x="118.1" y="129.2">ETRODE_BIAS</text>
<text x="153.7" y="129.2">ETRODE_REFERENCE</text>
</g>
<g font-size="1.8" fill="#a90000">
<text x="221.5" y="32.8">1</text>
<text x="221.5" y="35.3">3</text>
<text x="228.3" y="31.8" transform="rotate(-90 228.3 31.8)">34</text>
<text x="234.2" y="32.8">2</text>
<text x="234.2" y="35.3">4</text>
<text x="221.5" y="37.8">5</text>
<text x="221.5" y="40.4">7</text>
<text x="234.2" y="37.8">6</text>
<text x="234.2" y="40.4">8</text>
<text x="220.9" y="45.5">11</text>
<text x="221.5" y="42.9">9</text>
<text x="233.6" y="42.9">10</text>
<text x="233.6" y="45.5">12</text>
<text x="220.9" y="48">13</text>
<text x="220.9" y="50.5">15</text>
<text x="220.9" y="53.1">17</text>
<text x="233.6" y="48">14</text>
<text x="233.6" y="50.5">16</text>
<text x="233.6" y="53.1">18</text>
<text x="220.9" y="55.6">19</text>
<text x="220.9" y="58.2">21</text>
<text x="233.6" y="55.6">20</text>
<text x="233.6" y="58.2">22</text>
<text x="220.9" y="60.7">23</text>
<text x="220.9" y="63.2">25</text>
<text x="220.9" y="65.8">27</text>
<text x="233.6" y="60.7">24</text>
<text x="233.6" y="63.2">26</text>
<text x="233.6" y="65.8">28</text>
<text x="220.9" y="68.3">29</text>
<text x="220.9" y="70.9">31</text>
<text x="233.6" y="68.3">30</text>
<text x="233.6" y="70.9">32</text>
<text x="228.3" y="77.5" transform="rotate(-90 228.3 77.5)">33</text>
<text x="219.6" y="82.3">3</text>
<text x="219.6" y="87.4">1</text>
<text x="219.6" y="84.8">2</text>
</g>
</svg>
